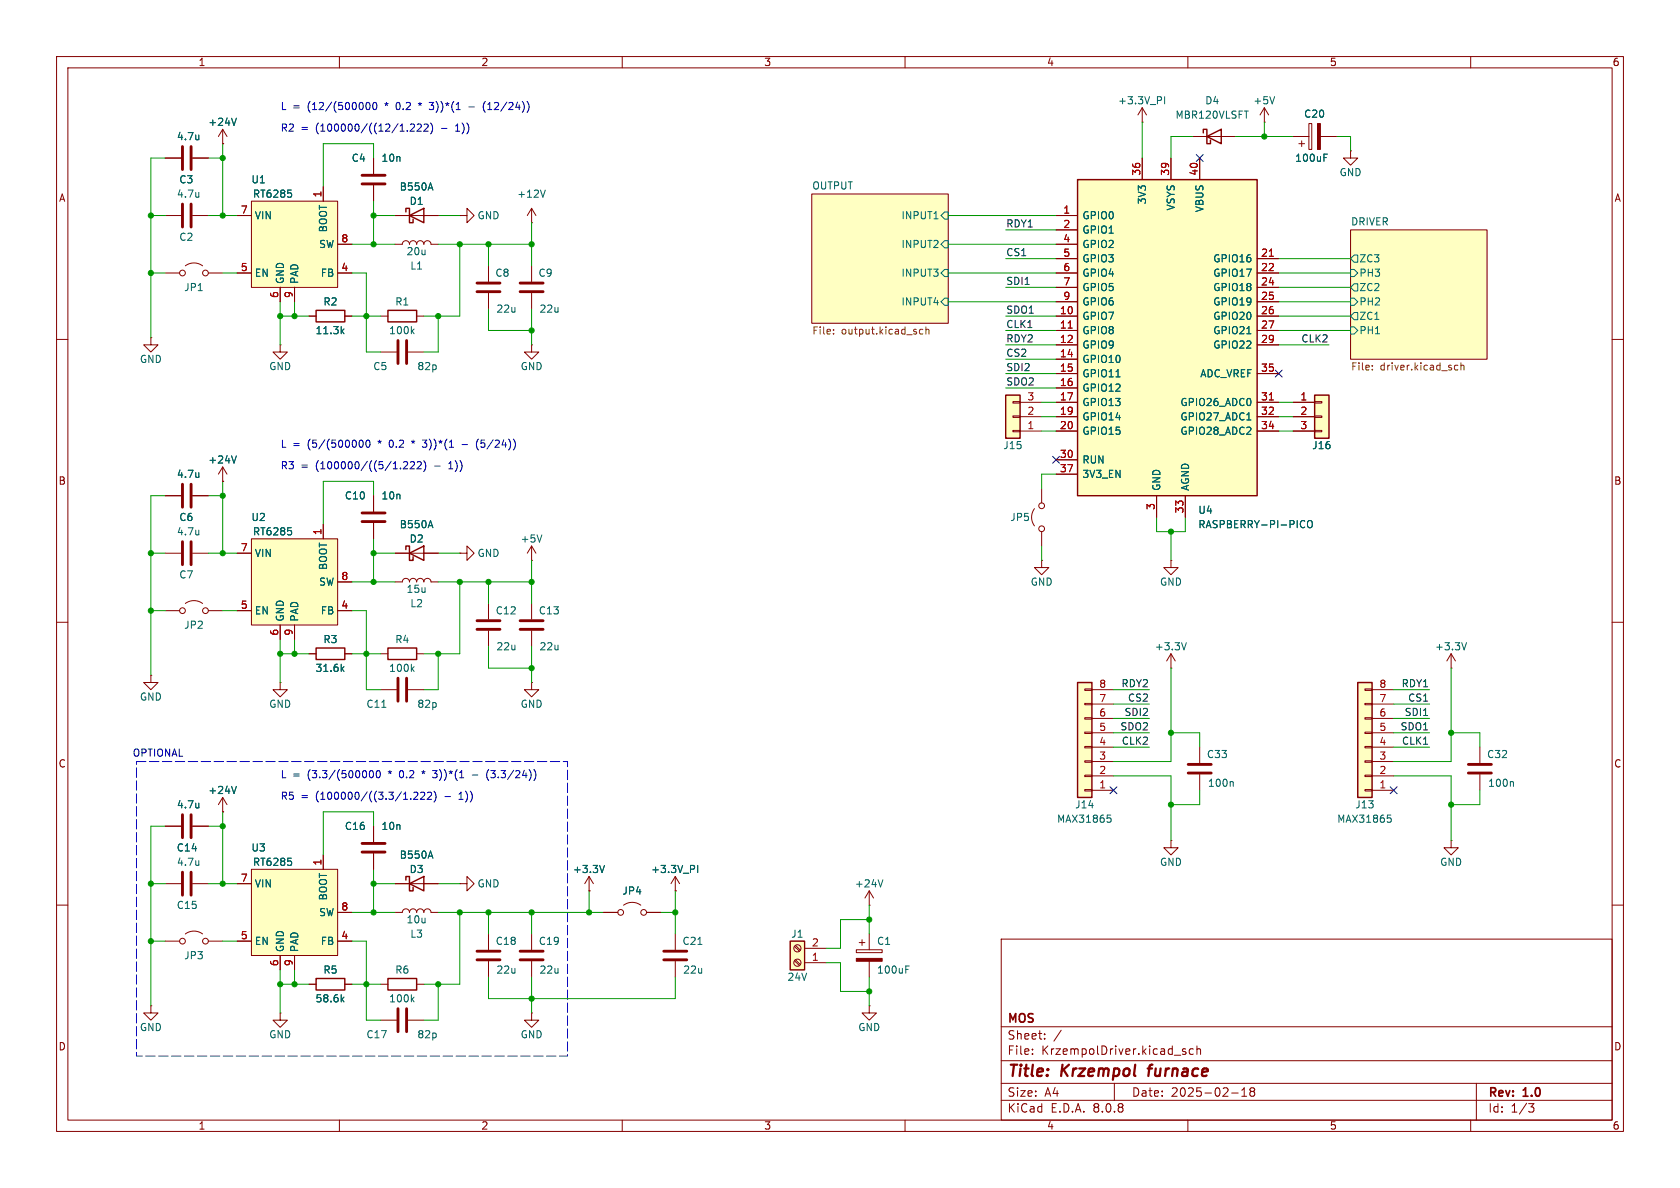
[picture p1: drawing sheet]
<svg xmlns="http://www.w3.org/2000/svg" width="297mm" height="210mm" viewBox="0 0 297 210" stroke-linecap="round" stroke-linejoin="round" font-family="sans-serif">
<g fill="none" stroke="#840000" stroke-width=".18">
<path d="M10 10h277v190h-277zM12 12h273v186h-273zM60 10v2M110 10v2M160 10v2M210 10v2M260 10v2M143.5 34.3h24.1v22.9h-24.1zM238.8 40.6h24.1v22.9h-24.1zM10 60h2M285 60h2M10 110h2"/>
<path d="M26.7 119.4v1.3h1.2l-1.2 1.2-1.3-1.2h1.3M26.7 119.4h.1M285 110h2M49.5 120.7v1.2h1.3l-1.3 1.3-1.2-1.3h1.2M49.5 120.7h.1M39.4 143.5h.1M39.4 141l-.8 1.2M39.4 141v2.5M39.4 141l.7 1.2M69.8 156.2h7.7M104.1 157.5h.1M104.1 154.9l-.7 1.3"/>
<path d="M104.1 154.9v2.6M104.1 154.9l.8 1.3M153.7 157.5v2.5M153.7 157.5l-.8 1.3M153.7 157.5l.7 1.3M10 160h2M26.7 177.8v1.3h1.2l-1.2 1.2-1.3-1.2h1.3M26.7 177.8h.1M29.2 166.4h2.5M32.8 165.1a2.54 2.54 0 0 1 3 0M36.8 166.4h2.6M49.5 179.1v1.2h1.3l-1.3 1.3-1.2-1.3h1.2"/>
<path d="M49.5 179.1h.1M54.6 174h1.3M61 174h1.2M67.3 174h1.3M73.7 174h1.2M106.7 161.3h2.5M110.2 160a2.54 2.54 0 0 1 3.1 0M114.3 161.3h2.5M151.4 167.9h4.6v.5h-4.6zM151.9 166.6h1M152.4 166.1v1M153.7 160h.1"/>
<path d="M153.7 165.1v2.8M153.7 169.9v2.8M177 166h108v32h-108zM285 160h2M60 198v2M110 198v2M160 198v2M177 194.5h108M177 191.5h108M177 187.5h108M177 181.5h108M182.5 186.3v.1"/>
<path d="M182.5 185.5v.1M184.7 183.6v.1M184.7 182.8v.1M187.6 182.1l-1.3 2M197 191.5v3M209.6 185.5l-.4-.1-.2 .2 .1 .2 .5 .2v.3h-.6M210 198v2M211 185.5l-.5-.1-.3 .3v.4l.2 .2h.6M211.6 185.5l.2-.1 .4 .1v.9M211.6 184.9v1.5M217.7 193.2h1.2M219.5 193.8h.9"/>
<path d="M219.5 192.7l.5-.4v1.5M221.2 192.9l-.2 .3v.5l.2 .1 .5-.1 .1-.2-.1-.4-.2-.2M221.2 192.9l-.2-.2 .2-.4 .5 .1 .1 .2-.3 .3M221.2 192.9h.3M260 198v2M261 191.5v6.5M270.2 195.1h1l-.5 .6 .4 .1 .1 .5-.3 .3h-.4"/>
<circle cx="32.3" cy="166.4" r=".51"/>
<circle cx="36.3" cy="166.4" r=".51"/>
<circle cx="109.7" cy="161.3" r=".51"/>
<circle cx="113.8" cy="161.3" r=".51"/>
</g>
<path d="M202.9 188.9h.8M203.2 188.5l-.2 1.7" fill="none" stroke="#840000" stroke-width=".4"/>
<g fill="#ffffc2" stroke="#ffffc2" stroke-width=".18">
<path d="M238.8 40.6h24.1v22.9h-24.1z"/>
<path d="M143.5 34.3h24.1v22.9h-24.1z"/>
</g>
<g fill="none" stroke="#006464" stroke-width=".18">
<path d="M165.1 38.7h.7M166.4 38.1l.6-.6h.6v1.2h-.6zM166.4 48.3l.6-.7h.6v1.3h-.6zM166.4 53.3l.6-.6h.6v1.3h-.6zM167 42.5h.6v1.3h-.6l-.6-.6zM238.8 57.8h.6l.6 .6-.6 .7h-.6zM238.8 50.8l.6-.6h.6v1.2h-.6zM238.8 52.7h.6l.6 .6-.6 .7h-.6zM238.8 47.6h.6l.6 .7-.6 .6h-.6zM239.4 45.1h.6v1.3h-.6l-.6-.7zM239.4 55.2h.6v1.3h-.6l-.6-.6zM41.8 139l-.4 1.3"/>
<path d="M76.1 150.4l.4 1.3M106.9 153l-.5 1.2M156.1 155.5l-.4 1.3M60.4 176.6l.4 .5M60.8 176.3l-.5 .4M72.8 176.6l.4 .5M73.2 176.3l-.5 .4M160.1 171.4h.5M160.1 170.8h.6"/>
</g>
<path d="M147.4 58.9v.2M147.4 58.3v.1M163.1 58.3l-.3-.1-.3 .3 .2 .5h.4M163.7 58.3l.2-.1 .3 .1v.8M163.7 57.8v1.3M242.6 65.3v.1M242.6 64.6v.1M257.2 65.3h.5M257.2 64.6h.5M258.3 64.7l.2-.1h.3v.8M258.3 64.1v1.3" fill="none" stroke="#725600" stroke-width=".18"/>
<path d="M151.4 169.4h4.6v.5h-4.6z" fill="#840000" stroke="#840000" stroke-width=".18"/>
<path d="M71.8 155.6v-.7h.6v2.6h.6v-.7M72.4 156.2l2.5-1.3v2.6zM55.9 173h5.1v2h-5.1zM68.6 173h5.1v2h-5.1z" fill="none" stroke="#840000" stroke-width=".25"/>
<path d="M44.4 153.7h15.3v15.2h-15.3z" fill="#ffffc2"/>
<g fill="none" stroke="#840000" stroke-width=".18">
<path d="M29.2 27.9h2.8M34 27.9h2.8M26.7 59.7v1.3h1.2l-1.2 1.2-1.3-1.2h1.3M26.7 59.7h.1M94 99.1h.1M94 96.5l-.8 1.3M94 96.5v2.6M94 96.5l.7 1.3M54.6 115.6h1.3M61 115.6h1.2M94 106.7v2.8M94 111.5v2.8"/>
<path d="M67.3 121.9h2.8M72.1 121.9h2.8M94 120.7v1.2h1.2l-1.2 1.3-1.3-1.3h1.3M94 120.7h.1M41.9 156.2h2.5M44.4 153.7h15.3v15.2h-15.3zM57.1 151.1v2.6M41.9 166.4h2.5M49.5 168.9v2.6M52.1 168.9v2.6M59.7 166.4h2.5M59.7 161.3h2.5"/>
<path d="M153.7 177.8v1.3h1.2l-1.2 1.2-1.3-1.2h1.3M153.7 177.8h.1"/>
</g>
<path d="M35.1 23.9v.8M35.1 24.6h.1M95.8 94.6l-.4 1.2M60.4 118.2l.4 .5M60.8 117.8l-.5 .5M67.5 125h.7M50.9 151.7h.6M51.4 152.3l.2 .1-.2 .5" fill="none" stroke="#006464" stroke-width=".18"/>
<path d="M32.3 25.9v4.1M33.8 25.9v4.1M70.4 119.9v4.1M71.9 119.9v4.1M91.9 109.7h4.1M91.9 111.3h4.1" fill="none" stroke="#840000" stroke-width=".51"/>
<path d="M55.9 114.6h5.1v2h-5.1z" fill="none" stroke="#840000" stroke-width=".25"/>
<path d="M44.4 95.3h15.3v15.2h-15.3z" fill="#ffffc2"/>
<g fill="none" stroke="#840000" stroke-width=".18">
<path d="M41.9 97.8h2.5M44.4 95.3h15.3v15.2h-15.3zM57.1 92.7v2.6M81.3 97.8h1.2v-1.3l1.3 1.3-1.3 1.3v-1.3M81.3 97.8h.1M41.9 108h2.5M49.5 110.5v2.5M52.1 110.5v2.5M59.7 108h2.5M59.7 102.9h2.5M67.3 115.6h1.3M73.7 115.6h1.2"/>
<path d="M86.4 106.7v2.8M86.4 111.5v2.8"/>
</g>
<path d="M50.9 93.3h.6M51.4 93.8l.2 .2-.2 .5M72.8 118.2l.4 .5M73.2 117.8l-.5 .5" fill="none" stroke="#006464" stroke-width=".18"/>
<path d="M68.6 114.6h5.1v2h-5.1z" fill="none" stroke="#840000" stroke-width=".25"/>
<path d="M84.3 109.7h4.1M84.3 111.3h4.1" fill="none" stroke="#840000" stroke-width=".51"/>
<path d="M44.4 35.6h15.3v15.2h-15.3z" fill="#ffffc2"/>
<g fill="none" stroke="#840000" stroke-width=".18">
<path d="M39.4 25.4h.1M39.4 22.9l-.8 1.2M39.4 22.9v2.5M39.4 22.9l.7 1.2M41.9 38.1h2.5M44.4 35.6h15.3v15.2h-15.3zM57.1 33v2.6M41.9 48.3h2.5M49.5 50.8v2.5M52.1 50.8v2.5M54.6 55.9h1.3M59.7 48.3h2.5"/>
<path d="M59.7 43.2h2.5M61 55.9h1.2M66 87.6v2.8M66 92.5v2.8M69.8 97.8h7.7M69.8 102.9h1.3a.64 .64 0 0 1 .7-.7 .64 .64 0 0 1 .6 .7 .64 .64 0 0 1 .6-.7 .64 .64 0 0 1 .7 .7 .64 .64 0 0 1 .6-.7 .64 .64 0 0 1 .6 .7 .64 .64 0 0 1 .7-.7 .64 .64 0 0 1 .6 .7h1.3M212.1 132.1v2.8M212.1 136.9v2.8M256.5 148.6v1.3h1.3l-1.3 1.2-1.2-1.2h1.2M256.5 148.6h.1"/>
</g>
<path d="M41.8 20.9l-.4 1.3M50.9 33.6h.6M51.4 34.1l.2 .2-.2 .5M60.4 58.5l.4 .5M60.8 58.2l-.5 .4M76.1 92l.4 1.3M217.8 138.2l.2 .1v.7" fill="none" stroke="#006464" stroke-width=".18"/>
<path d="M55.9 54.9h5.1v2h-5.1zM71.8 97.2v-.7h.6v2.6h.6v-.7M72.4 97.8l2.5-1.3v2.6z" fill="none" stroke="#840000" stroke-width=".25"/>
<path d="M64 90.7h4.1M64 92.2h4.1M210.1 135.1h4M210.1 136.7h4" fill="none" stroke="#840000" stroke-width=".51"/>
<path d="M240 120.7h2.6v20.3h-2.6z" fill="#ffffc2"/>
<g fill="none" stroke="#840000" stroke-width=".18">
<path d="M29.2 97.8h2.8M34 97.8h2.8M29.2 108h2.5M32.8 106.7a2.54 2.54 0 0 1 3 0M36.8 108h2.6M241.3 121.8h1.3v.2h-1.3zM241.3 124.3h1.3v.3h-1.3zM241.3 126.9h1.3v.2h-1.3zM241.3 129.4h1.3v.3h-1.3zM241.3 132h1.3v.2h-1.3zM241.3 134.5h1.3v.2h-1.3zM241.3 137h1.3v.3h-1.3z"/>
<path d="M241.3 139.6h1.3v.2h-1.3zM242.6 139.7h3.8M242.6 137.2h3.8M242.6 134.6h3.8M242.6 132.1h3.8M242.6 129.5h3.8M242.6 127h3.8M242.6 124.5h3.8M242.6 121.9h3.8M66 146.1v2.7M66 150.9v2.8M81.3 156.2h1.2v-1.3l1.3 1.3-1.3 1.3v-1.3"/>
<path d="M81.3 156.2h.1M94 179.1v1.2h1.2l-1.2 1.3-1.3-1.3h1.3M94 179.1h.1M94 165.1v2.8M94 169.9v2.8M119.4 165.1v2.8M119.4 169.9v2.8"/>
<circle cx="32.3" cy="108" r=".51"/>
<circle cx="36.3" cy="108" r=".51"/>
</g>
<path d="M240 120.7h2.6v20.3h-2.6z" fill="none" stroke="#840000" stroke-width=".25"/>
<path d="M35.1 93.7v.9M35.1 94.4v.1M245.3 144.1h.6M245.4 144.6h.3l.3 .2-.2 .5-.4 .1M123.4 166.9h.7" fill="none" stroke="#006464" stroke-width=".18"/>
<path d="M32.3 95.8v4M33.8 95.8v4M64 149.1h4.1M64 150.6h4.1M91.9 168.1h4.1M91.9 169.7h4.1M117.3 168.1h4.1M117.3 169.7h4.1" fill="none" stroke="#840000" stroke-width=".51"/>
<path d="M139.7 166.4h2.5v5.1h-2.5z" fill="#ffffc2"/>
<path d="M139.7 166.4h2.5v5.1h-2.5z" fill="none" stroke="#840000" stroke-width=".25"/>
<g fill="none" stroke="#840000" stroke-width=".18">
<path d="M29.2 38.1h2.8M34 38.1h2.8M29.2 48.3h2.5M32.8 47a2.54 2.54 0 0 1 3 0M36.8 48.3h2.6M49.5 61v1.2h1.3l-1.3 1.3-1.2-1.3h1.2M49.5 61h.1M182.9 89.9a2.54 2.54 0 0 0 0 3.1M184.1 86.4v2.5M184.1 94v2.5M261.6 132.1v2.8M261.6 136.9v2.8"/>
<path d="M29.2 156.2h2.8M29.2 146.1h2.8M34 156.2h2.8M34 146.1h2.8M119.4 157.5h.1M119.4 154.9l-.8 1.3M119.4 154.9v2.6M119.4 154.9l.7 1.3M69.8 161.3h1.3a.64 .64 0 0 1 .7-.6 .64 .64 0 0 1 .6 .6 .64 .64 0 0 1 .6-.6 .64 .64 0 0 1 .7 .6 .64 .64 0 0 1 .6-.6 .64 .64 0 0 1 .6 .6 .64 .64 0 0 1 .7-.6 .64 .64 0 0 1 .6 .6h1.3M86.4 165.1v2.8M86.4 169.9v2.8M140.5 167.3l.8 .8"/>
<path d="M140.5 169.8l.8 .9M140.6 167.1l.9 .9M140.6 169.7l.9 .8M142.2 170.2h3.8M142.2 167.6h3.8M67.3 180.3h2.8M72.1 180.3h2.8"/>
<circle cx="32.3" cy="48.3" r=".51"/>
<circle cx="36.3" cy="48.3" r=".51"/>
<circle cx="184.2" cy="89.4" r=".51"/>
<circle cx="184.2" cy="93.5" r=".51"/>
<circle cx="141" cy="167.6" r=".63"/>
<circle cx="141" cy="170.2" r=".63"/>
</g>
<path d="M35.1 34v.9M35.1 34.7v.1M267.4 138.2l.2 .1v.7M35.1 142v.8M35.1 152.1v.9M35.1 152.9h.1M35.1 142.7v.1M123.3 153v1.2" fill="none" stroke="#006464" stroke-width=".18"/>
<path d="M32.3 36.1v4M33.8 36.1v4M259.6 135.1h4.1M259.6 136.7h4.1M32.3 144v4.1M32.3 154.2v4M33.8 144v4.1M33.8 154.2v4M70.4 178.3v4.1M71.9 178.3v4.1M84.3 168.1h4.1M84.3 169.7h4.1" fill="none" stroke="#840000" stroke-width=".51"/>
<path d="M177.8 69.9h2.5v7.6h-2.5z" fill="#ffffc2"/>
<g fill="none" stroke="#840000" stroke-width=".18">
<path d="M201.9 19.1l-.7 1.2M201.9 19.1v2.5M201.9 19.1l.8 1.2M66 27.9v2.8M66 32.8v2.8M69.8 38.1h7.7M81.3 38.1h1.2v-1.3l1.3 1.3-1.3 1.3v-1.3M81.3 38.1h.1M94 39.4h.1M94 36.8v2.6M94 36.8l-.8 1.3M94 36.8l.7 1.3"/>
<path d="M201.9 21.6h.1M228.6 24.1h2.8M229.6 25.4h1M230.1 24.9v1M231.4 21.8h.5v4.6h-.5zM233.4 24.1h2.8M238.8 26.7v1.2h1.2l-1.2 1.3-1.3-1.3h1.3M238.8 26.7h.1M67.3 55.9h1.3M69.8 43.2h1.3a.64 .64 0 0 1 .7-.7 .64 .64 0 0 1 .6 .7 .64 .64 0 0 1 .6-.7 .64 .64 0 0 1 .7 .7 .64 .64 0 0 1 .6-.7 .64 .64 0 0 1 .6 .7 .64 .64 0 0 1 .7-.7 .64 .64 0 0 1 .6 .7h1.3M73.7 55.9h1.2M86.4 47v2.8"/>
<path d="M86.4 51.8v2.8M94 47v2.8M94 51.8v2.8M67.3 62.2h2.8M72.1 62.2h2.8M94 61v1.2h1.2l-1.2 1.3-1.3-1.3h1.3M94 61h.1M179.1 71h1.2v.2h-1.2zM179.1 73.5h1.2v.3h-1.2zM179.1 76.1h1.2v.2h-1.2zM180.3 76.2h3.8M180.3 73.7h3.8"/>
<path d="M180.3 71.1h3.8M29.2 87.6h2.8M34 87.6h2.8M39.4 85.1h.1M39.4 82.6l-.8 1.2M39.4 82.6v2.5M39.4 82.6l.7 1.2M184.1 99.1v1.2h1.3l-1.3 1.3-1.2-1.3h1.2M184.1 99.1h.1M207 99.1v1.2h1.3l-1.3 1.3-1.3-1.3h1.3M207 99.1h.1M207 118.1h.1"/>
<path d="M207 115.6l-.8 1.2M207 115.6v2.5M207 115.6l.8 1.2M256.5 118.1h.1M256.5 115.6l-.7 1.2M256.5 115.6v2.5M256.5 115.6l.8 1.2"/>
</g>
<path d="M71.8 37.5v-.7h.6v2.6h.6v-.7M72.4 38.1l2.5-1.3v2.6zM68.6 54.9h5.1v2h-5.1zM177.8 69.9h2.5v7.6h-2.5z" fill="none" stroke="#840000" stroke-width=".25"/>
<path d="M64 31h4.1M64 32.5h4.1M84.3 50h4.1M84.3 51.6h4.1M91.9 50h4.1M91.9 51.6h4.1M70.4 60.2v4.1M71.9 60.2v4.1M32.3 85.6v4.1M33.8 85.6v4.1" fill="none" stroke="#840000" stroke-width=".51"/>
<path d="M205.9 17.1v1.3M76.1 32.3l.4 1.3M96.4 33.6l-.4 1.3M234.1 27.9h.4M234.1 27.2h.6M72.8 58.5l.4 .5M73.2 58.2l-.5 .4M35.1 83.6v.8M35.1 84.3h.1M41.8 80.6l-.4 1.3M209.7 113.6l-.4 1.3M259.3 113.6l-.5 1.3" fill="none" stroke="#006464" stroke-width=".18"/>
<path d="M232.9 21.8h.5v4.6h-.5z" fill="#840000" stroke="#840000" stroke-width=".18"/>
<path d="M232.4 69.9h2.5v7.6h-2.5z" fill="#ffffc2"/>
<path d="M228.6 71.1h3.8M228.6 73.7h3.8M228.6 76.2h3.8M232.4 76.1h1.3v.2h-1.3zM232.4 73.5h1.3v.3h-1.3zM232.4 71h1.3v.2h-1.3z" fill="none" stroke="#840000" stroke-width=".18"/>
<path d="M232.4 69.9h2.5v7.6h-2.5z" fill="none" stroke="#840000" stroke-width=".25"/>
<path d="M190.5 31.8h31.7v55.8h-31.7z" fill="#ffffc2"/>
<path d="M190.5 31.8h31.7v55.8h-31.7zM212.7 23.5v-.6h.7v2.5h.6v-.6M213.4 24.1l2.5-1.2v2.5z" fill="none" stroke="#840000" stroke-width=".25"/>
<g fill="none" stroke="#840000" stroke-width=".18">
<path d="M223.5 19.1l-.7 1.2M223.5 19.1v2.5M223.5 19.1l.8 1.2M186.7 38.1h3.8M201.9 27.9v3.9M207 27.9v3.9M210.8 24.1h7.6M212.1 27.9v3.9M223.5 21.6h.1M186.7 55.9h3.8M186.7 58.4h3.8M186.7 40.6h3.8"/>
<path d="M186.7 45.7h3.8M186.7 48.3h3.8M186.7 50.8h3.8M186.7 53.3h3.8M186.7 43.2h3.8M222.2 55.9h3.9M222.2 58.4h3.9M222.2 45.7h3.9M222.2 48.3h3.9M222.2 50.8h3.9M222.2 53.3h3.9M186.7 61h3.8"/>
<path d="M186.7 63.5h3.8M186.7 66h3.8M186.7 68.6h3.8M186.7 71.1h3.8M186.7 73.7h3.8M186.7 76.2h3.8M222.2 61h3.9M222.2 66h3.9M222.2 71.1h3.9M222.2 73.7h3.9M222.2 76.2h3.9M186.7 81.3h3.8"/>
<path d="M186.7 83.8h3.8M204.5 87.6v3.8M209.5 87.6v3.8"/>
</g>
<path d="M188.8 58h.8M224.4 45.3h.7M224.4 70.7h.7" fill="none" stroke="#a90000" stroke-width=".18"/>
<path d="M220 19.6h.7M225.3 17.1l-.4 1.3M220.4 59h.7M197.3 66.6h.7M220.4 74.2h.7M230.3 92l.4 .1M230.7 93.2l-.4 .1M231.3 92.1l.1-.1a.43 .43 0 0 1 .6 .4v.5a.42 .42 0 0 1-.4 .4 .42 .42 0 0 1-.5-.4v-.5z" fill="none" stroke="#006464" stroke-width=".18"/>
<path d="M190.5 120.7h2.5v20.3h-2.5z" fill="#ffffc2"/>
<g fill="none" stroke="#840000" stroke-width=".18">
<path d="M29.2 27.9h2.8M34 27.9h2.8M39.4 25.4h.1M41.9 38.1h2.5M57.1 33v2.6M66 27.9v2.8M66 32.8v2.8M69.8 38.1h2.6M74.9 38.1h2.6M186.7 38.1h3.8M201.9 27.9v3.9M207 27.9v3.9"/>
<path d="M212.1 27.9v3.9M228.6 24.1h2.8M233.4 24.1h2.8M41.9 48.3h2.5M49.5 50.8v2.5M52.1 50.8v2.5M54.6 55.9h1.3M59.7 48.3h2.5M59.7 43.2h2.5M61 55.9h1.2M186.7 48.3h3.8M186.7 43.2h3.8"/>
<path d="M186.7 55.9h3.8M186.7 58.4h3.8M186.7 40.6h3.8M186.7 45.7h3.8M186.7 50.8h3.8M186.7 53.3h3.8M222.2 48.3h3.9M222.2 55.9h3.9M222.2 58.4h3.9M222.2 45.7h3.9M222.2 50.8h3.9M222.2 53.3h3.9"/>
<path d="M186.7 71.1h3.8M186.7 73.7h3.8M186.7 76.2h3.8M186.7 61h3.8M186.7 63.5h3.8M186.7 66h3.8M186.7 68.6h3.8M222.2 71.1h3.9M222.2 73.7h3.9M222.2 76.2h3.9M222.2 61h3.9M222.2 66h3.9"/>
<path d="M228.6 71.1h3.8M228.6 73.7h3.8M228.6 76.2h3.8M29.2 87.6h2.8M34 87.6h2.8M39.4 85.1h.1M41.9 97.8h2.5M57.1 92.7v2.6M66 87.6v2.8M66 92.5v2.8M69.8 97.8h2.6M74.9 97.8h2.6"/>
<path d="M186.7 81.3h3.8M186.7 83.8h3.8M204.5 87.6v3.8M209.5 87.6v3.8M41.9 108h2.5M49.5 110.5v2.5M52.1 110.5v2.5M54.6 115.6h1.3M59.7 108h2.5M59.7 102.9h2.5M61 115.6h1.2M191.8 121.8h1.2v.2h-1.2z"/>
<path d="M191.8 124.3h1.2v.3h-1.2zM191.8 126.9h1.2v.2h-1.2zM191.8 129.4h1.2v.3h-1.2zM191.8 132h1.2v.2h-1.2zM191.8 134.5h1.2v.2h-1.2zM191.8 137h1.2v.3h-1.2zM191.8 139.6h1.2v.2h-1.2zM193 139.7h3.8M193 137.2h3.8M193 134.6h3.8M193 132.1h3.8M193 129.5h3.8"/>
<path d="M193 127h3.8M193 124.5h3.8M193 121.9h3.8M29.2 146.1h2.8M34 146.1h2.8M39.4 143.5h.1M41.9 156.2h2.5M57.1 151.1v2.6M66 146.1v2.7M66 150.9v2.8M69.8 156.2h2.6M74.9 156.2h2.6"/>
<path d="M104.1 157.5h.1M119.4 157.5h.1M207 148.6v1.3h1.3l-1.3 1.2-1.3-1.2h1.3M207 148.6h.1M41.9 166.4h2.5M49.5 168.9v2.6M52.1 168.9v2.6M54.6 174h1.3M59.7 161.3h2.5M59.7 166.4h2.5M61 174h1.2M106.7 161.3h2.5"/>
<path d="M114.3 161.3h2.5"/>
</g>
<path d="M190.5 120.7h2.5v20.3h-2.5z" fill="none" stroke="#840000" stroke-width=".25"/>
<g fill="none" stroke="#006464" stroke-width=".18">
<path d="M35.1 23.9v.8M35.1 24.6h.1M41.8 20.9l-.4 1.3M50.9 33.6h.6M51.4 34.1l.2 .2-.2 .5M76.1 32.3l.4 1.3M234.1 27.9h.4M234.1 27.2h.6M60.4 58.5l.4 .5M60.8 58.2l-.5 .4M220.4 59h.7M197.3 66.6h.7"/>
<path d="M220.4 74.2h.7M35.1 83.6v.8M35.1 84.3h.1M41.8 80.6l-.4 1.3M50.9 93.3h.6M51.4 93.8l.2 .2-.2 .5M76.1 92l.4 1.3M230.3 92l.4 .1M230.7 93.2l-.4 .1M231.3 92.1l.1-.1a.43 .43 0 0 1 .6 .4v.5a.42 .42 0 0 1-.4 .4 .42 .42 0 0 1-.5-.4v-.5zM60.4 118.2l.4 .5M60.8 117.8l-.5 .5"/>
<path d="M41.8 139l-.4 1.3M35.1 142v.8M35.1 142.7v.1M50.9 151.7h.6M51.4 152.3l.2 .1-.2 .5M76.1 150.4l.4 1.3M106.9 153l-.5 1.2M123.3 153v1.2M195.8 144.1h.6M195.9 144.6h.3l.2 .2-.1 .5-.4 .1M60.4 176.6l.4 .5M60.8 176.3l-.5 .4"/>
</g>
<g fill="none" stroke="#0000c2" stroke-width=".18">
<path d="M64.8 18.2l.2-.1a.68 .68 0 0 1 .4 .6 .68 .68 0 0 1-.4 .7l-.2-.1-.1-.4zM66 18.2l.2-.1a.68 .68 0 0 1 .4 .6 .68 .68 0 0 1-.4 .7l-.2-.1-.1-.4zM73.9 18.3l.3 .1-.1 .3M75.9 18.1h.8l-.5 .5h.2M75.9 19.3l.5 .1M82.9 18.9h1M85.8 17.9a1.46 1.46 0 0 0 0 2M93.2 18a1.49 1.49 0 0 1 0 1.8M72 23.1v.1M72.6 22l.4-.1 .3 .4-.8 .9h.8M73.8 22l.4-.1 .3 .4-.8 .9h.8M75 22l.5-.1 .2 .4-.8 .9h.8"/>
<path d="M76.1 21.7a1.46 1.46 0 0 1 0 2M80.5 23.2h.8M80.7 22.2l-.2 .1M63.5 78l.3-.2a.68 .68 0 0 1 .4 .6 .68 .68 0 0 1-.4 .7l-.3-.3M64.8 77.9l.2-.1a.68 .68 0 0 1 .4 .6 .68 .68 0 0 1-.4 .7l-.2-.2-.1-.3zM72.7 78l.3 .1-.1 .2M74.7 77.8h.8l-.5 .5h.2M74.7 78.9l.5 .2M81.7 78.6h.9M84.6 77.6a1.46 1.46 0 0 0 0 2M71.3 81.7l.5-.1 .3 .4-.8 .9h.8M72.6 81.7l.4-.1 .3 .4-.8 .9h.8"/>
<path d="M73.8 81.7l.4-.1 .3 .4-.8 .9h.8M74.9 81.4a1.46 1.46 0 0 1 0 2M79.3 82.9h.7M79.4 81.9l-.1 .1M65.4 136.3l.2-.1a.68 .68 0 0 1 .4 .7 .68 .68 0 0 1-.4 .6l-.2-.1-.1-.4zM66.6 136.3l.2-.1a.68 .68 0 0 1 .4 .7 .68 .68 0 0 1-.4 .6l-.2-.1-.1-.4zM74.5 136.4l.3 .1-.1 .3M76.5 136.2h.8l-.5 .5h.2M76.5 137.4l.5 .1M76.7 139.8a1.46 1.46 0 0 1 0 2M83.5 137h1M86.4 136a1.46 1.46 0 0 0 0 2"/>
<path d="M94.4 136a1.46 1.46 0 0 1 0 2M72.6 141.2v.1M73.2 140.2l.4-.2 .3 .4-.8 .9h.8M74.4 140.2l.4-.2 .3 .4-.8 .9h.8M75.6 140.2l.5-.2 .2 .4-.8 .9h.8M81.1 141.3h.8M81.3 140.3l-.2 .1"/>
</g>
<path d="M24.1 134.6h76.2v52.1h-76.2z" fill="none" stroke="#0000c2" stroke-width=".18" stroke-dasharray="1.7 .6"/>
<g fill="none" stroke="#009600" stroke-width=".18">
<path d="M26.7 38.1h2.5M29.2 27.9h-2.5v31.8M36.8 38.1h5.1M36.8 27.9h2.6M39.4 25.4v12.7M66 27.9v-2.5h-8.9v7.6M66 35.6v7.6M66 38.1h3.8M77.5 38.1h3.8M94 39.4v7.6M167.6 38.1h19.1M201.9 21.6v6.3"/>
<path d="M210.8 24.1h-3.8v3.8M218.4 24.1h10.2M223.5 21.6v2.5M236.2 24.1h2.6v2.6M26.7 48.3h2.5M39.4 48.3h2.5M49.5 53.3v7.7M49.5 55.9h5.1M52.1 53.3v2.6M62.2 48.3h2.6v13.9h2.5M62.2 55.9h5.1M62.2 43.2h7.6"/>
<path d="M77.5 55.9v6.3h-2.6M77.5 43.2h16.5M81.3 43.2v12.7h-6.4M86.4 43.2v3.8M86.4 54.6v3.8h7.6M94 54.6v6.4M167.6 48.3h19.1M167.6 43.2h19.1M167.6 53.3h19.1M177.8 55.9h8.9M177.8 40.6h8.9M177.8 50.8h8.9"/>
<path d="M177.8 45.7h8.9M177.8 58.4h8.9M226.1 48.3h12.7M226.1 55.9h12.7M226.1 53.3h12.7M226.1 50.8h12.7M226.1 45.7h12.7M226.1 58.4h12.7M177.8 66h8.9M177.8 68.6h8.9M177.8 61h8.9M177.8 63.5h8.9"/>
<path d="M184.1 76.2h2.6M184.1 73.7h2.6M184.1 71.1h2.6M226.1 76.2h2.5M226.1 73.7h2.5M226.1 71.1h2.5M226.1 61h8.8M26.7 97.8h2.5M29.2 87.6h-2.5v31.8M36.8 97.8h5.1M36.8 87.6h2.6M39.4 85.1v12.7"/>
<path d="M66 87.6v-2.5h-8.9v7.6M66 95.3v7.6M66 97.8h3.8M77.5 97.8h3.8M94 99.1v7.6M184.1 96.5v2.6M186.7 83.8h-2.6v2.6M204.5 91.4v2.6h5v-2.6M207 94v5.1M26.7 108h2.5M39.4 108h2.5M49.5 113v7.7"/>
<path d="M49.5 115.6h5.1M52.1 113v2.6M62.2 108h2.6v13.9h2.5M62.2 102.9h7.6M62.2 115.6h5.1M77.5 102.9h16.5M77.5 115.6v6.3h-2.6M81.3 102.9v12.7h-6.4M86.4 114.3v3.8h7.6M86.4 102.9v3.8M94 114.3v6.4M207 118.1v16.5h-10.2"/>
<path d="M256.5 118.1v16.5h-10.1M196.8 121.9h6.4M196.8 137.2h10.2v11.4M196.8 132.1h6.4M196.8 129.5h6.4M196.8 124.5h6.4M196.8 127h6.4M207 129.5h5.1v2.6M212.1 139.7v2.5h-5.1M246.4 121.9h6.3M246.4 132.1h6.3M246.4 137.2h10.1v11.4"/>
<path d="M246.4 129.5h6.3M246.4 124.5h6.3M246.4 127h6.3M256.5 129.5h5.1v2.6M261.6 139.7v2.5h-5.1M26.7 156.2h2.5M29.2 146.1h-2.5v31.7M36.8 156.2h5.1M36.8 146.1h2.6M39.4 143.5v12.7M66 146.1v-2.6h-8.9v7.6M66 153.7v7.6"/>
<path d="M66 156.2h3.8M77.5 156.2h3.8M104.1 157.5v3.8M119.4 157.5v7.6M26.7 166.4h2.5M39.4 166.4h2.5M49.5 174h5.1M49.5 171.5v7.6M52.1 171.5v2.5M62.2 166.4h2.6v13.9h2.5M62.2 174h5.1M62.2 161.3h7.6"/>
<path d="M77.5 174v6.3h-2.6M77.5 161.3h29.2M81.3 161.3v12.7h-6.4M86.4 172.7v3.8h33v-3.8M86.4 161.3v3.8M94 161.3v3.8M94 172.7v6.4M116.8 161.3h2.6M146 170.2h2.6v5.1h5.1M153.7 162.6h-5.1v5h-2.6M153.7 160v5.1M153.7 172.7v5.1"/>
</g>
<path d="M211.5 27.3l1.2 1.2M212.7 27.3l-1.2 1.2M225.5 65.4l1.2 1.2M226.7 65.4l-1.2 1.2M186.1 80.7l1.2 1.2M187.3 80.7l-1.2 1.2M196.2 139.1l1.3 1.2M197.5 139.1l-1.3 1.2M245.8 139.1l1.2 1.2M247 139.1l-1.2 1.2" fill="none" stroke="#000084" stroke-width=".18"/>
<path d="M188.8 58h.8M224.4 45.3h.7M224.4 70.7h.7" fill="none" stroke="#a90000" stroke-width=".18"/>
<g fill="#009600" stroke="#009600" stroke-width=".18">
<circle cx="81.3" cy="161.3" r=".46"/>
<circle cx="86.4" cy="161.3" r=".46"/>
<circle cx="77.5" cy="174" r=".46"/>
<circle cx="66" cy="161.3" r=".46"/>
<circle cx="49.5" cy="174" r=".46"/>
<circle cx="66" cy="156.2" r=".46"/>
<circle cx="52.1" cy="174" r=".46"/>
<circle cx="64.8" cy="174" r=".46"/>
<circle cx="94" cy="176.5" r=".46"/>
<circle cx="94" cy="161.3" r=".46"/>
<circle cx="104.1" cy="161.3" r=".46"/>
<circle cx="49.5" cy="115.6" r=".46"/>
<circle cx="52.1" cy="115.6" r=".46"/>
<circle cx="39.4" cy="97.8" r=".46"/>
<circle cx="39.4" cy="87.6" r=".46"/>
<circle cx="66" cy="97.8" r=".46"/>
<circle cx="66" cy="102.9" r=".46"/>
<circle cx="26.7" cy="108" r=".46"/>
<circle cx="26.7" cy="97.8" r=".46"/>
<circle cx="26.7" cy="156.2" r=".46"/>
<circle cx="39.4" cy="146.1" r=".46"/>
<circle cx="26.7" cy="166.4" r=".46"/>
<circle cx="39.4" cy="156.2" r=".46"/>
<circle cx="119.4" cy="161.3" r=".46"/>
<circle cx="153.7" cy="162.6" r=".46"/>
<circle cx="153.7" cy="175.3" r=".46"/>
<circle cx="77.5" cy="115.6" r=".46"/>
<circle cx="94" cy="118.1" r=".46"/>
<circle cx="81.3" cy="102.9" r=".46"/>
<circle cx="94" cy="102.9" r=".46"/>
<circle cx="86.4" cy="102.9" r=".46"/>
<circle cx="64.8" cy="115.6" r=".46"/>
<circle cx="26.7" cy="38.1" r=".46"/>
<circle cx="52.1" cy="55.9" r=".46"/>
<circle cx="49.5" cy="55.9" r=".46"/>
<circle cx="39.4" cy="27.9" r=".46"/>
<circle cx="39.4" cy="38.1" r=".46"/>
<circle cx="26.7" cy="48.3" r=".46"/>
<circle cx="81.3" cy="43.2" r=".46"/>
<circle cx="77.5" cy="55.9" r=".46"/>
<circle cx="86.4" cy="43.2" r=".46"/>
<circle cx="94" cy="58.4" r=".46"/>
<circle cx="64.8" cy="55.9" r=".46"/>
<circle cx="66" cy="43.2" r=".46"/>
<circle cx="66" cy="38.1" r=".46"/>
<circle cx="94" cy="43.2" r=".46"/>
<circle cx="207" cy="94" r=".46"/>
<circle cx="223.5" cy="24.1" r=".46"/>
<circle cx="207" cy="129.5" r=".46"/>
<circle cx="207" cy="142.2" r=".46"/>
<circle cx="256.5" cy="142.2" r=".46"/>
<circle cx="256.5" cy="129.5" r=".46"/>
</g>
<g font-size="2.8" fill="#840000">
<text x="178" y="190.9">Title:</text>
<text x="187.7" y="190.9">Krzempol</text>
<text x="203.9" y="190.9">furnace</text>
</g>
<g font-size="2.1" fill="#840000">
<text x="178" y="184">Sheet:</text>
<text x="178" y="181.2">MOS</text>
<text x="178" y="186.7">File:</text>
<text x="184.1" y="186.7">KrzempolDriver.kicad_sch</text>
<text x="178" y="196.9">KiCad</text>
<text x="178" y="194.1">Size:</text>
<text x="184.7" y="194.1">A4</text>
<text x="185.7" y="196.9">E.D.A.</text>
<text x="193.3" y="196.9">8.0.8</text>
<text x="200" y="194.1">Date:</text>
<text x="207" y="194.1">2025-02-18</text>
<text x="263" y="194.3">Rev:</text>
<text x="263" y="196.9">Id:</text>
<text x="267.1" y="196.9">1/3</text>
<text x="269.4" y="194.3">1.0</text>
</g>
<g font-size="1.8" fill="#840000">
<text x="35" y="11.9">1</text>
<text x="85" y="11.9">2</text>
<text x="135" y="11.9">3</text>
<text x="185" y="11.9">4</text>
<text x="235" y="11.9">5</text>
<text x="285" y="11.9">6</text>
<text x="10.3" y="35.9">A</text>
<text x="285.3" y="35.9">A</text>
<text x="10.3" y="85.9">B</text>
<text x="285.3" y="85.9">B</text>
<text x="10.3" y="135.9">C</text>
<text x="285.3" y="135.9">C</text>
<text x="10.3" y="185.9">D</text>
<text x="285.3" y="185.9">D</text>
<text x="35" y="199.9">1</text>
<text x="85" y="199.9">2</text>
<text x="135" y="199.9">3</text>
<text x="185" y="199.9">4</text>
<text x="235" y="199.9">5</text>
<text x="285" y="199.9">6</text>
</g>
<g font-size="1.8" fill="#006464">
<text x="36.7" y="22.5">+24V</text>
<text x="197.6" y="18.6">+3.3V_PI</text>
<text x="207.7" y="21.2">MBR120VLSFT</text>
<text x="213" y="18.6">D4</text>
<text x="221.5" y="18.6">+5V</text>
<text x="230.5" y="21">C20</text>
<text x="31.2" y="25">4.7u</text>
<text x="62.1" y="28.8">C4</text>
<text x="67.3" y="28.8">10n</text>
<text x="228.9" y="28.8">100uF</text>
<text x="31.2" y="35.2">4.7u</text>
<text x="31.6" y="32.6">C3</text>
<text x="44.3" y="32.6">U1</text>
<text x="44.6" y="35.2">RT6285</text>
<text x="70.6" y="33.9">B550A</text>
<text x="91.3" y="35.2">+12V</text>
<text x="143.5" y="33.6">OUTPUT</text>
<text x="236.7" y="31.3">GND</text>
<text x="45" y="39">VIN</text>
<text x="58" y="41.2" transform="rotate(-90 58 41.2)">BOOT</text>
<text x="72.3" y="36.4">D1</text>
<text x="84.3" y="39">GND</text>
<text x="159.3" y="39">INPUT1</text>
<text x="191.3" y="39">GPIO0</text>
<text x="191.3" y="41.5">GPIO1</text>
<text x="202.8" y="36.2" transform="rotate(-90 202.8 36.2)">3V3</text>
<text x="207.9" y="37.3" transform="rotate(-90 207.9 37.3)">VSYS</text>
<text x="213" y="37.6" transform="rotate(-90 213 37.6)">VBUS</text>
<text x="238.8" y="39.9">DRIVER</text>
<text x="31.6" y="42.8">C2</text>
<text x="56.3" y="44">SW</text>
<text x="71.8" y="45.3">20u</text>
<text x="72.4" y="47.9">L1</text>
<text x="159.3" y="44">INPUT2</text>
<text x="191.3" y="44">GPIO2</text>
<text x="191.3" y="46.6">GPIO3</text>
<text x="214.4" y="46.6">GPIO16</text>
<text x="240.2" y="46.6">ZC3</text>
<text x="32.5" y="51.7">JP1</text>
<text x="45" y="49.1">EN</text>
<text x="50.4" y="50.3" transform="rotate(-90 50.4 50.3)">GND</text>
<text x="52.9" y="50.3" transform="rotate(-90 52.9 50.3)">PAD</text>
<text x="56.6" y="49.1">FB</text>
<text x="87.5" y="49.1">C8</text>
<text x="95.1" y="49.1">C9</text>
<text x="159.3" y="49.1">INPUT3</text>
<text x="191.3" y="49.1">GPIO4</text>
<text x="191.3" y="51.7">GPIO5</text>
<text x="214.4" y="49.1">GPIO17</text>
<text x="214.4" y="51.7">GPIO18</text>
<text x="240.2" y="51.7">ZC2</text>
<text x="240.2" y="49.1">PH3</text>
<text x="55.7" y="59.3">11.3k</text>
<text x="57.1" y="54.2">R2</text>
<text x="68.7" y="59.3">100k</text>
<text x="69.8" y="54.2">R1</text>
<text x="87.7" y="55.5">22u</text>
<text x="95.3" y="55.5">22u</text>
<text x="159.3" y="54.2">INPUT4</text>
<text x="191.3" y="56.7">GPIO7</text>
<text x="191.3" y="59.3">GPIO8</text>
<text x="191.3" y="54.2">GPIO6</text>
<text x="214.4" y="54.2">GPIO19</text>
<text x="214.4" y="56.7">GPIO20</text>
<text x="214.4" y="59.3">GPIO21</text>
<text x="240.2" y="59.3">PH1</text>
<text x="240.2" y="56.7">ZC1</text>
<text x="240.2" y="54.2">PH2</text>
<text x="24.6" y="64.4">GND</text>
<text x="47.5" y="65.6">GND</text>
<text x="65.9" y="65.6">C5</text>
<text x="73.7" y="65.6">82p</text>
<text x="91.9" y="65.6">GND</text>
<text x="191.3" y="61.8">GPIO9</text>
<text x="191.3" y="64.4">GPIO10</text>
<text x="214.4" y="61.8">GPIO22</text>
<text x="191.3" y="66.9">GPIO11</text>
<text x="191.3" y="69.4">GPIO12</text>
<text x="191.3" y="72">GPIO13</text>
<text x="208.6" y="72">GPIO26_ADC0</text>
<text x="212.1" y="66.9">ADC_VREF</text>
<text x="191.3" y="74.5">GPIO14</text>
<text x="191.3" y="77.1">GPIO15</text>
<text x="208.6" y="74.5">GPIO27_ADC1</text>
<text x="208.6" y="77.1">GPIO28_ADC2</text>
<text x="36.7" y="82.1">+24V</text>
<text x="177.3" y="79.6">J15</text>
<text x="191.3" y="82.1">RUN</text>
<text x="231.9" y="79.6">J16</text>
<text x="31.2" y="84.7">4.7u</text>
<text x="60.9" y="88.5">C10</text>
<text x="67.3" y="88.5">10n</text>
<text x="191.3" y="84.7">3V3_EN</text>
<text x="205.3" y="86.9" transform="rotate(-90 205.3 86.9)">GND</text>
<text x="210.4" y="86.9" transform="rotate(-90 210.4 86.9)">AGND</text>
<text x="31.2" y="94.8">4.7u</text>
<text x="31.6" y="92.3">C6</text>
<text x="44.3" y="92.3">U2</text>
<text x="44.6" y="94.8">RT6285</text>
<text x="70.6" y="93.6">B550A</text>
<text x="178.5" y="92.3">JP5</text>
<text x="211.8" y="91">U4</text>
<text x="211.8" y="93.6">RASPBERRY-PI-PICO</text>
<text x="45" y="98.7">VIN</text>
<text x="58" y="100.9" transform="rotate(-90 58 100.9)">BOOT</text>
<text x="72.3" y="96.1">D2</text>
<text x="84.3" y="98.7">GND</text>
<text x="91.9" y="96.1">+5V</text>
<text x="31.6" y="102.5">C7</text>
<text x="56.3" y="103.7">SW</text>
<text x="71.8" y="105">15u</text>
<text x="72.4" y="107.5">L2</text>
<text x="182.1" y="103.7">GND</text>
<text x="205" y="103.7">GND</text>
<text x="32.5" y="111.4">JP2</text>
<text x="45" y="108.8">EN</text>
<text x="50.4" y="110" transform="rotate(-90 50.4 110)">GND</text>
<text x="52.9" y="110" transform="rotate(-90 52.9 110)">PAD</text>
<text x="56.6" y="108.8">FB</text>
<text x="57.1" y="113.9">R3</text>
<text x="69.8" y="113.9">R4</text>
<text x="87.5" y="108.8">C12</text>
<text x="95.2" y="108.8">C13</text>
<text x="55.7" y="119">31.6k</text>
<text x="68.7" y="119">100k</text>
<text x="87.7" y="115.2">22u</text>
<text x="95.3" y="115.2">22u</text>
<text x="204.1" y="115.2">+3.3V</text>
<text x="253.6" y="115.2">+3.3V</text>
<text x="24.6" y="124.1">GND</text>
<text x="47.5" y="125.3">GND</text>
<text x="64.7" y="125.3">C11</text>
<text x="73.7" y="125.3">82p</text>
<text x="91.9" y="125.3">GND</text>
<text x="213.3" y="134.2">C33</text>
<text x="262.8" y="134.2">C32</text>
<text x="31.2" y="143.1">4.7u</text>
<text x="36.7" y="140.6">+24V</text>
<text x="190" y="143.1">J14</text>
<text x="213.4" y="139.3">100n</text>
<text x="239.5" y="143.1">J13</text>
<text x="263" y="139.3">100n</text>
<text x="60.9" y="146.9">C16</text>
<text x="67.3" y="146.9">10n</text>
<text x="186.8" y="145.6">MAX31865</text>
<text x="236.3" y="145.6">MAX31865</text>
<text x="31.2" y="150.7">C14</text>
<text x="31.2" y="153.3">4.7u</text>
<text x="44.3" y="150.7">U3</text>
<text x="44.6" y="153.3">RT6285</text>
<text x="70.6" y="152">B550A</text>
<text x="72.3" y="154.5">D3</text>
<text x="101.2" y="154.5">+3.3V</text>
<text x="115" y="154.5">+3.3V_PI</text>
<text x="205" y="153.3">GND</text>
<text x="254.5" y="153.3">GND</text>
<text x="31.2" y="160.9">C15</text>
<text x="45" y="157.1">VIN</text>
<text x="58" y="159.3" transform="rotate(-90 58 159.3)">BOOT</text>
<text x="84.3" y="157.1">GND</text>
<text x="109.9" y="158.3">JP4</text>
<text x="151" y="157.1">+24V</text>
<text x="45" y="167.2">EN</text>
<text x="56.3" y="162.2">SW</text>
<text x="56.6" y="167.2">FB</text>
<text x="71.8" y="163.4">10u</text>
<text x="72.4" y="166">L3</text>
<text x="87.5" y="167.2">C18</text>
<text x="95.2" y="167.2">C19</text>
<text x="120.6" y="167.2">C21</text>
<text x="139.8" y="166">J1</text>
<text x="154.9" y="167.2">C1</text>
<text x="32.5" y="169.8">JP3</text>
<text x="50.4" y="168.4" transform="rotate(-90 50.4 168.4)">GND</text>
<text x="52.9" y="168.4" transform="rotate(-90 52.9 168.4)">PAD</text>
<text x="57.1" y="172.3">R5</text>
<text x="69.8" y="172.3">R6</text>
<text x="87.7" y="172.3">22u</text>
<text x="95.3" y="172.3">22u</text>
<text x="120.7" y="172.3">22u</text>
<text x="139.1" y="173.6">24V</text>
<text x="154.9" y="172.3">100uF</text>
<text x="55.7" y="177.4">58.6k</text>
<text x="68.7" y="177.4">100k</text>
<text x="24.6" y="182.5">GND</text>
<text x="47.5" y="183.7">GND</text>
<text x="64.7" y="183.7">C17</text>
<text x="73.7" y="183.7">82p</text>
<text x="91.9" y="183.7">GND</text>
<text x="151.6" y="182.5">GND</text>
</g>
<g font-size="1.8" fill="#0000c2">
<text x="49.5" y="19.7">L =</text>
<text x="49.5" y="23.5">R2</text>
<text x="53.2" y="23.5">=</text>
<text x="54.5" y="19.7">(12/(500000</text>
<text x="55.9" y="23.5">(100000/((12/1.222)</text>
<text x="68.3" y="19.7">*</text>
<text x="70.5" y="19.7">0.2</text>
<text x="74.7" y="19.7">*</text>
<text x="76.8" y="19.7">3))*(1</text>
<text x="78.3" y="23.5">-</text>
<text x="81" y="23.5">1))</text>
<text x="86.7" y="19.7">(12/24))</text>
<text x="49.5" y="79.4">L =</text>
<text x="49.5" y="83.2">R3</text>
<text x="53.2" y="83.2">=</text>
<text x="54.5" y="79.4">(5/(500000</text>
<text x="55.9" y="83.2">(100000/((5/1.222)</text>
<text x="67.1" y="79.4">*</text>
<text x="69.3" y="79.4">0.2</text>
<text x="73.5" y="79.4">*</text>
<text x="75.6" y="79.4">3))*(1</text>
<text x="77.1" y="83.2">-</text>
<text x="79.8" y="83.2">1))</text>
<text x="85.4" y="79.4">(5/24))</text>
<text x="23.4" y="134">OPTIONAL</text>
<text x="49.5" y="137.8">L =</text>
<text x="54.5" y="137.8">(3.3/(500000</text>
<text x="68.9" y="137.8">*</text>
<text x="71.1" y="137.8">0.2</text>
<text x="75.3" y="137.8">*</text>
<text x="77.4" y="137.8">3))*(1</text>
<text x="87.3" y="137.8">(3.3/24))</text>
<text x="49.5" y="141.6">R5</text>
<text x="53.2" y="141.6">=</text>
<text x="55.9" y="141.6">(100000/((3.3/1.222)</text>
<text x="78.9" y="141.6">-</text>
<text x="81.6" y="141.6">1))</text>
</g>
<g font-size="1.8" fill="#a90000">
<text x="56.9" y="35" transform="rotate(-90 56.9 35)">1</text>
<text x="201.7" y="31.2" transform="rotate(-90 201.7 31.2)">36</text>
<text x="206.8" y="31.2" transform="rotate(-90 206.8 31.2)">39</text>
<text x="211.8" y="31.2" transform="rotate(-90 211.8 31.2)">40</text>
<text x="42.5" y="37.8">7</text>
<text x="187.9" y="37.8">1</text>
<text x="187.9" y="40.4">2</text>
<text x="60.3" y="42.9">8</text>
<text x="187.9" y="42.9">4</text>
<text x="187.9" y="45.5">5</text>
<text x="222.8" y="45.5">21</text>
<text x="42.5" y="48">5</text>
<text x="49.3" y="52.8" transform="rotate(-90 49.3 52.8)">6</text>
<text x="51.8" y="52.8" transform="rotate(-90 51.8 52.8)">9</text>
<text x="60.3" y="48">4</text>
<text x="187.9" y="48">6</text>
<text x="187.9" y="50.5">7</text>
<text x="187.9" y="53.1">9</text>
<text x="222.8" y="48">22</text>
<text x="222.8" y="50.5">24</text>
<text x="222.8" y="53.1">25</text>
<text x="187.3" y="55.6">10</text>
<text x="187.3" y="58.2">11</text>
<text x="222.8" y="55.6">26</text>
<text x="222.8" y="58.2">27</text>
<text x="187.3" y="60.7">12</text>
<text x="187.3" y="63.2">14</text>
<text x="187.3" y="65.8">15</text>
<text x="222.8" y="60.7">29</text>
<text x="222.8" y="65.8">35</text>
<text x="181.5" y="70.9">3</text>
<text x="187.3" y="68.3">16</text>
<text x="187.3" y="70.9">17</text>
<text x="222.8" y="70.9">31</text>
<text x="229.8" y="70.9">1</text>
<text x="181.5" y="75.9">1</text>
<text x="181.5" y="73.4">2</text>
<text x="187.3" y="73.4">19</text>
<text x="187.3" y="75.9">20</text>
<text x="222.8" y="73.4">32</text>
<text x="222.8" y="75.9">34</text>
<text x="229.8" y="73.4">2</text>
<text x="229.8" y="75.9">3</text>
<text x="187.3" y="81">30</text>
<text x="187.3" y="83.6">37</text>
<text x="56.9" y="94.7" transform="rotate(-90 56.9 94.7)">1</text>
<text x="204.2" y="90.2" transform="rotate(-90 204.2 90.2)">3</text>
<text x="209.3" y="90.8" transform="rotate(-90 209.3 90.8)">33</text>
<text x="42.5" y="97.5">7</text>
<text x="42.5" y="107.7">5</text>
<text x="60.3" y="107.7">4</text>
<text x="60.3" y="102.6">8</text>
<text x="49.3" y="112.5" transform="rotate(-90 49.3 112.5)">6</text>
<text x="51.8" y="112.5" transform="rotate(-90 51.8 112.5)">9</text>
<text x="194.2" y="124.2">7</text>
<text x="194.2" y="121.7">8</text>
<text x="243.8" y="124.2">7</text>
<text x="243.8" y="121.7">8</text>
<text x="194.2" y="131.8">4</text>
<text x="194.2" y="129.3">5</text>
<text x="194.2" y="126.7">6</text>
<text x="243.8" y="131.8">4</text>
<text x="243.8" y="129.3">5</text>
<text x="243.8" y="126.7">6</text>
<text x="194.2" y="136.9">2</text>
<text x="194.2" y="134.4">3</text>
<text x="243.8" y="136.9">2</text>
<text x="243.8" y="134.4">3</text>
<text x="194.2" y="139.4">1</text>
<text x="243.8" y="139.4">1</text>
<text x="42.5" y="156">7</text>
<text x="56.9" y="153.1" transform="rotate(-90 56.9 153.1)">1</text>
<text x="60.3" y="161">8</text>
<text x="42.5" y="166.1">5</text>
<text x="60.3" y="166.1">4</text>
<text x="143.4" y="167.4">2</text>
<text x="49.3" y="170.9" transform="rotate(-90 49.3 170.9)">6</text>
<text x="51.8" y="170.9" transform="rotate(-90 51.8 170.9)">9</text>
<text x="143.4" y="169.9">1</text>
</g>
<g font-size="1.8" fill="#0f0f0f">
<text x="177.8" y="40.3">RDY1</text>
<text x="177.8" y="45.4">CS1</text>
<text x="177.8" y="50.5">SDI1</text>
<text x="177.8" y="58.1">CLK1</text>
<text x="177.8" y="55.5">SDO1</text>
<text x="177.8" y="60.6">RDY2</text>
<text x="177.8" y="65.7">SDI2</text>
<text x="177.8" y="63.2">CS2</text>
<text x="230" y="60.6">CLK2</text>
<text x="177.8" y="68.2">SDO2</text>
<text x="198.2" y="121.6">RDY2</text>
<text x="199.3" y="124.1">CS2</text>
<text x="247.7" y="121.6">RDY1</text>
<text x="248.8" y="124.1">CS1</text>
<text x="198" y="129.2">SDO2</text>
<text x="198.2" y="131.7">CLK2</text>
<text x="198.7" y="126.7">SDI2</text>
<text x="247.5" y="129.2">SDO1</text>
<text x="247.7" y="131.7">CLK1</text>
<text x="248.2" y="126.7">SDI1</text>
</g>
<g font-size="1.8" fill="#725600">
<text x="143.5" y="59.5">File:</text>
<text x="148.7" y="59.5">output.kicad_sch</text>
<text x="238.8" y="65.8">File:</text>
<text x="244" y="65.8">driver.kicad_sch</text>
</g>
</svg>
